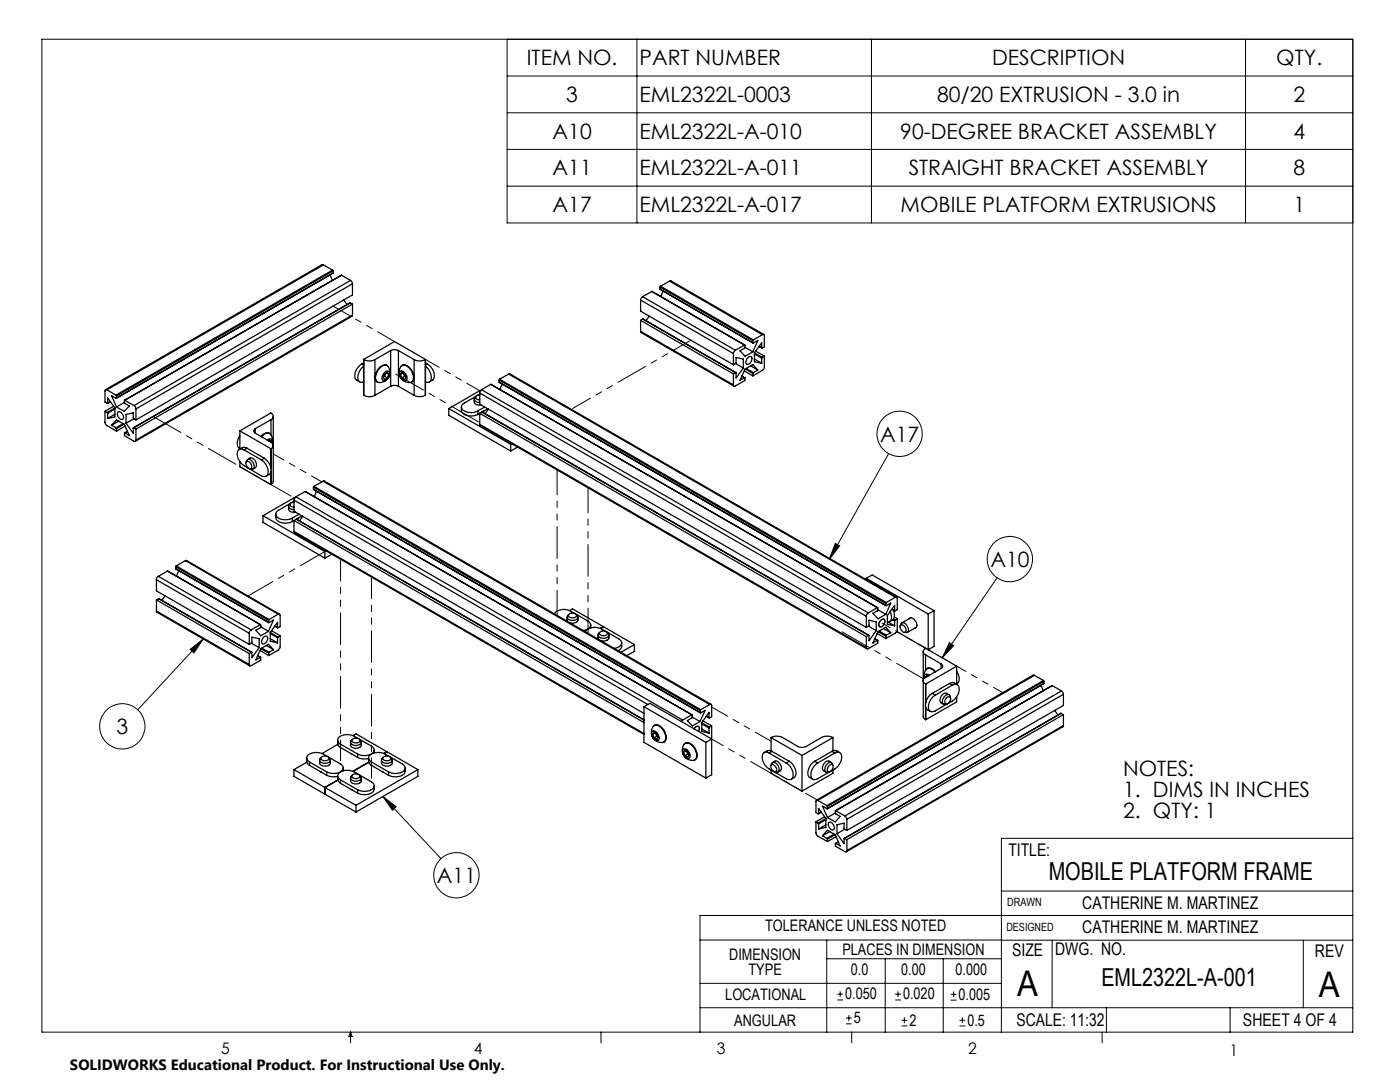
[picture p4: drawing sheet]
<svg xmlns="http://www.w3.org/2000/svg" width="279mm" height="216mm" viewBox="0 0 279 216" stroke-linecap="round" stroke-linejoin="round" font-family="sans-serif">
<g fill="none" stroke="#000" stroke-width=".2">
<path d="M8.4 7.8h261.6v198.2h-261.6zM101.2 7.8v36.7h168.8M101.2 15.2h168.8M127.1 7.8v36.7M173.9 7.8v36.7M248.6 7.8v36.7M101.2 22.5h168.8M101.2 29.8h168.8M101.2 37.1h168.8M177.3 90.5l-11.8 21.1M166.7 108.4l.9 .5-2.1 2.7zM199 115.3l-11 16"/>
<path d="M38 129.6l2.6-2.1-1.9 2.8zM40.6 127.5l-13.1 14.1M189.5 128.2l.8 .6-2.3 2.5zM76.4 158.9l2.7 2.1-.8 .7zM76.4 158.9l11.6 12.4M199.8 177.8h70.2M270 167.3h-70.2v38.7M139.7 187.6h60.2M139.7 196.2h60.1M165 187.6v18.4M165 191.3h34.8M167.1 199.5h1.1"/>
<path d="M167.1 198.4h1.1M167.7 197.8v1.1M176.7 191.3v14.7M178.6 199.5h1.2M178.6 198.4h1.2M179.2 197.8v1.1M188.2 191.3v14.7M189.7 199.6h1.2M189.7 198.4h1.2M190.3 197.8v1.2M199.8 187.6h70.2M210 187.6v13.5"/>
<path d="M260.1 187.6v13.5M270 182.7h-130.3v23.3M70 206v2.1M70 206l.3 .8h-.7zM119.9 206v2.1M139.7 201.1h130.3M168.8 204.3h1.2M168.8 203.1h1.2M169.4 202.6v1.1M170 206v2.1M179.9 204.7h1.2M179.9 203.6h1.2"/>
<path d="M180.5 203v1.2M191.5 204.7h1.2M191.5 203.6h1.2M192.1 203v1.2M220 206v2.1M220.8 201.1v4.9M245.5 201.1v4.9"/>
<circle cx="179.6" cy="86.6" r="4.5"/>
<circle cx="201.5" cy="111.6" r="4.5"/>
<circle cx="24.4" cy="144.9" r="4.5"/>
<circle cx="91.1" cy="174.6" r="4.5"/>
</g>
<path d="M189.5 128.2l.8 .6-2.3 2.5zM166.7 108.4l.9 .5-2.1 2.7zM76.4 158.9l2.7 2.1-.8 .7zM38 129.6l2.6-2.1-1.9 2.8z" fill="#000"/>
<g fill="none" stroke="#000" stroke-width=".25">
<path d="M64.6 52.8h-.3l-43.2 25M64.6 52.8l-43.3 25M64.6 52.8l1.8 1.1M65.9 54.9l.4 1M66.4 53.9l.1 .1M66.4 53.9l-43.3 24.9M66.5 54.5l-43.3 25M66.5 54l-43.3 25M66.5 54v.5M66.5 54.5l-43.3 24.9M68.2 54.9l-43.3 25M68.2 54.9l1.8 1.1"/>
<path d="M68.6 59.9l.7 .8M70 56l.3 .6M70 56l-43.3 24.9M70.3 56.6l-43.2 25M70.3 56.6v2.2l-43.2 25M127.8 59.9l18.6 10.7M127.8 59.9v2.2l18.6 10.7M128.2 59.2l-.2 .3-.2 .4M128.2 59.2l18.6 10.7M130.1 58.2l18.5 10.6M130.1 58.2l-1.9 1M130.1 58.2l18.5 10.7"/>
<path d="M131.7 57.7l18.6 10.7M131.7 57.3l18.5 10.7M131.7 57.7l18.5 10.7M131.7 57.3v.4M131.8 57.1l-.1 .2M131.8 57.1l18.6 10.7M132.3 58.1l-.4 1.1M133.6 56.1h.3l18.5 10.6M133.6 56.1l18.6 10.7M133.6 56.1l-1.8 1M21.3 77.8a.24 .24 0 0 0-.2 0 .24 .24 0 0 0-.1 .2v2.2l.5 .2M21.3 77.8l1.8 1"/>
<path d="M23.1 78.8l.1 .2M23.2 79.4l-.1 .1-.8-.5 .9 2.2M23.2 79v.4M24.9 79.9v.6l.9 .5-1 1.1-1.6-.9M24.9 79.9l1.8 1M69.9 60.4l-43.3 25M69.9 60.4l-43.2 25M69.9 60.4l.4 .3M70.3 62.9l-.1 .2-43.2 25M70.3 60.7v2.2M70.3 62.9l-43.2 24.9M70.3 60.7l-43.2 24.9"/>
<path d="M72.2 72.6a2.56 2.56 0 0 0-1.2 3.1l.8 .5M72.2 72.6l.4 .2M72.6 73.1a2.6 2.6 0 0 0-1 2.9 .75 .75 0 0 0 1 .2M72.6 72.4l-.4 .2M72.6 71.7v.1M72.6 71.7l6.1-3.5 6.2 3.5M72.6 71.7v7.2M72.6 71.8a2.33 2.33 0 0 0 2.2 0M72.6 78.9a2.33 2.33 0 0 0 2.2 0M72.6 71.8v7.1M74.8 71.8v7.1M76 73.3a1.03 1.03 0 0 1 1.2-.4 1.03 1.03 0 0 1 .6 1.2 1.97 1.97 0 0 1-2.4 2.1 1.57 1.57 0 0 1 0-2.2z"/>
<path d="M76.6 74.5a.63 .63 0 0 1 1.1-.2 1.25 1.25 0 0 1-1.3 1.6 1.08 1.08 0 0 1 .2-1.4zM76.8 75.1l-.3 .1M76.8 75.1l.5 .3M77 74.5l-.2 .6M77.1 74.4l.5 .3M77.3 73a1.32 1.32 0 0 0-1.8 .6 2 2 0 0 0-.3 2.6h.2M77.6 74.7l-.3-.4-.6 .3-.3 .7 .3 .4 .6-.3M77.6 74.7l-.3 .7M78 70a1.8 1.8 0 0 1 1.5 0M78 77.1a1.8 1.8 0 0 1 1.5 0M78 70l-3.2 1.8M78 70v7.1"/>
<path d="M78 77.1l-3.2 1.8M79.5 70l3.2 1.8M79.5 77.1l3.2 1.8M79.5 70v7.1M79.9 74.1a1.26 1.26 0 0 1 1.2 1.8 1.24 1.24 0 0 1-1.2-1.8zM79.9 74.7l.3-.4 .6 .3 .2 .7-.2 .4-.6-.3M79.9 74.7l.3 .7M80 73.1a1.19 1.19 0 0 1 1.8 .5l.3 .4a1.57 1.57 0 0 1 0 2.2 2.01 2.01 0 0 1-2.1-.8 2.01 2.01 0 0 1 0-2.3zM80.2 73a1.32 1.32 0 0 1 1.8 .6 2 2 0 0 1 .2 2.6h-.1M80.4 74.4l-.5 .3M80.5 74.5l.3 .6M80.8 75.1l.2 .1"/>
<path d="M80.8 75.1l-.6 .3M82.7 71.8a2.33 2.33 0 0 0 2.2 0M82.7 78.9a2.33 2.33 0 0 0 2.2 0M82.7 71.8v7.1M84.9 71.8v7.1M84.9 73.1a2.6 2.6 0 0 1 1 2.9 .75 .75 0 0 1-1 .2M84.9 72.4l.4 .2M84.9 71.7v.1M84.9 71.7v7.2M85.3 72.6a2.56 2.56 0 0 1 1.2 3.1l-.8 .5M85.3 72.6l-.4 .2M94.7 79.7a1.01 1.01 0 0 0 .3 1 1.01 1.01 0 0 0 1.1 .1"/>
<path d="M95 79.1l-.3 .5a.86 .86 0 0 0 1 .7M95 79.1l-2.4 1.3a.82 .82 0 0 0-.5 .8 .82 .82 0 0 0 .5 .8 2.86 2.86 0 0 0 2.8 0M95.7 78.8l-.5 .1-.3 .3a.66 .66 0 0 0 .8 .6M95.7 78.6l-.4 .3M95.7 78.4l77.2 44.6M95.7 78.4v2.2l77.2 44.6M95.8 78h-.1l-6.1 3.5M96.1 77.8l-.3 .3-.1 .3M96.1 77.8l77.2 44.5M97.9 76.7l77.3 44.5M97.9 76.7l-1.8 1.1M97.9 76.7l77.2 44.5"/>
<path d="M99.6 76.2l77.2 44.7M99.6 75.8l77.2 44.6M99.6 76.2l77.2 44.6M99.6 75.8v.4M99.7 75.7l-.1 .1M99.7 75.7l77.2 44.5M100.2 76.7l-.5 1M101.5 74.6h.2l77.3 44.6M101.5 74.6l77.2 44.6M101.5 74.6l-1.8 1.1M127.8 66.1l.2 .3 18.5 10.6M127.8 63.9v2.2"/>
<path d="M127.8 66.1l18.6 10.7M127.8 63.9l18.6 10.7M128.3 63.7l18.6 10.7M128.3 63.7l-.5 .2M128.3 63.7l18.5 10.7M129.6 63.1l-.7 .9M146.4 72.8l.5-.3v-1.2l1.4 .3v1.8M146.4 70.6v2.2M146.4 74.6v2.2M146.8 69.9l-.3 .3-.1 .4M146.8 72.5l1.5 .9M146.8 74.4h.1"/>
<path d="M146.8 74.4l-.4 .2M148.1 75l.5 .4M148.1 75.1l.5 .3M148.3 73.4l-1.4 2v-1M148.5 74l1.7 1M148.6 75.4l.1 .5-1.9 1.1a.23 .23 0 0 1-.3 .1 .23 .23 0 0 1-.1-.3M148.6 68.9l.1 .4M148.6 68.9l-1.8 1M148.7 69.3l-1 .7 1 1.1 1.5-.9M148.7 69.3l1.5 .9M148.7 73.6l1.5 .9M148.9 73.5l1.5 .9"/>
<path d="M149.2 71.4l.3-.2h.4a1.01 1.01 0 0 1-.9 1.5 .86 .86 0 0 1 .2-1.3zM149.8 73l1.4 .8M150.2 68.4l1-.5-1 2.3M150.2 68v.4M150.2 74.5v.5M150.4 74.4l-.2 .1M150.4 67.8l-.2 .2M150.6 70.4v1.8l1.4 .3M150.6 71.6l1.4 .9M150.6 70.4l1.5 .9M150.6 70.6l1.4 .9M150.8 70.1l1.7 .9"/>
<path d="M151.2 73.8l-.8 .6M151.2 73.8l-1-1.1-1.5 1-1 2.2 .9-.5M151.5 69.1l.5 .4M151.5 69.1l.5 .3M152 69.4v-1l-1.4 2M152 71.5v1M152.1 71.3l-.1 .2M152.2 66.8a.23 .23 0 0 1 .2-.1 .23 .23 0 0 1 .1 .3v2.2l-.5 .2M152.2 66.8l-1.8 1M152.5 71l-.1 2.6-2.2 1.4M152.5 71l-.4 .3M21 82.1l.1 2.5 2.1 1.4"/>
<path d="M21 82.1l.4 .2M21.4 82.3l.1 .2M21.5 80.4l.5-.2-.6 .3M21.5 80.4v-1l1.4 2v1.8l-1.4 .3M21.5 82.5v1M22.3 84.8l.9-1 1.6 .9 1 2.2-.9-.5M22.3 84.8l.8 .6M22.7 81.1l-1.7 1M22.9 82.7l-1.4 .8M22.9 81.6l-1.4 .9M22.9 81.4l-1.5 .9M23.1 85.4l.1 .1"/>
<path d="M23.2 85.5v.5M23.6 82.2a1.02 1.02 0 0 1 .9 1.5 1.01 1.01 0 0 1-.9-1.5zM23.7 84l-1.4 .8M24.6 84.5l-1.5 .9M24.8 84.6l-1.6 .9M24.8 80.3l-1.6 .9M24.9 86.4l.5-.4-.5 .4M24.9 86.4l-.1 .5 1.9 1.2a.25 .25 0 0 0 .3 0 .25 .25 0 0 0 .1-.3M25 85l-1.8 1M25.2 84.5l1.4 2 .1-1.1M26.7 85.4l.4 .2M26.7 83.6l-1.5 .9"/>
<path d="M26.7 80.9l.3 .3 .1 .4M27.1 83.8l-.5-.3v-1.1l-1.4 .3v1.8M27.1 81.6v2.2M27.1 85.6v2.2M47.9 87a1.69 1.69 0 0 0 0 2.5M47.9 86l6.1 3.5M47.9 92.1v1l6.1 3.6M47.9 86v3.6M48.7 89.8a.83 .83 0 0 0-1-.1 .83 .83 0 0 0-.4 .9 3.2 3.2 0 0 0 2.2 2.8M48.7 89.8l3.4 2M49.1 92.3l.3-.6a1.18 1.18 0 0 1 1.3 1.4l-.1 .5h-.8M49.2 92.1a.95 .95 0 0 1 .9 1.4 .95 .95 0 0 1-.9-1.4z"/>
<path d="M49.3 89.4a1.21 1.21 0 0 0-1.6 .3M49.3 89.4l-.6 .4M49.3 89.4l3.4 2M49.4 91.7a1.1 1.1 0 0 1 1.3-.1 1.1 1.1 0 0 1 .5 1.2l-.2 .5-.5 .3M50.9 85.5a.46 .46 0 0 0-.3 .5 .46 .46 0 0 0 .3 .4M50.9 86.4l3.2 1.8M50.9 85.5v.9M52.1 91.8a2.62 2.62 0 0 1 1.2 3 .87 .87 0 0 1-1.2 .1l-2.3-1.3M52.2 87.1a1.49 1.49 0 0 1 1.6-.6l.5 .8v1.1a.55 .55 0 0 0-.6-.8l-.4 .2M52.7 91.4a2.56 2.56 0 0 1 1.2 3.1l-.8 .5M52.7 91.4l-.6 .4M53.6 87.9l.2-.1 .3 .4"/>
<path d="M53.8 86.5a1.21 1.21 0 0 0-1.7 .6M54 89.5h.1M54 89.5v3.8M54 94.2v2.5M54.1 83.7a.71 .71 0 0 0 .4-.6 .71 .71 0 0 0-.5-.7l-6.1 3.6M54.1 88.2a.69 .69 0 0 1 .4 .7 .69 .69 0 0 1-.4 .6M54.1 83.7l-3.2 1.8M54.1 96.7h-.1M54.1 83.7v3.1M54.1 89.5v4.1M54.1 94v2.7M54.1 88.2h.1"/>
<path d="M54.5 83.1v12.9l-.1 .3-.3 .4M58.7 99.8v2.2l69.8 40.3M58.7 99.8l70.6 40.8M58.8 99.4l-.1-.1-6.2 3.6M59.1 99.1l-.4 .7M59.1 99.1l77.1 44.6M60.9 98.1l77.2 44.5M60.9 98.1l-1.8 1M60.9 98.1l77.1 44.5M62.5 97.6l.1 .1M62.5 97.6l77.3 44.6M62.5 97.2l77.2 44.6"/>
<path d="M62.5 97.2v.4M62.7 97l-.2 .2M62.7 97l77.1 44.6M63.2 98l-.5 1.1M64.5 96h.2l77.2 44.5M64.5 96l77.1 44.6M64.5 96l-1.8 1M89.6 81.5l12.3 7.2M89.6 81.5v1.4l12.3 7.1M92.1 81.2a1.39 1.39 0 0 0 1.4 1.8h1l.9-.3M95.4 82v.7M95.7 84.7l.1 .2 77.2 44.6"/>
<path d="M95.7 82.5l-.3 .2M95.7 82.5v2.2M95.7 84.7l77.2 44.5M95.7 82.5l77.2 44.5M96.2 82.2l77.2 44.6M96.2 82.2l-.5 .3M96.2 82.2l77.1 44.6M96.7 82l-.3 .1M96.7 81.2l-1.3 .8M97.3 81.6l-1.1 .6M97.5 81.6l-.7 1M101.9 88.7v1.3"/>
<path d="M102.1 88.5l-.2 .2M103.3 89.2l-1.4 .8M31.2 115.7l18.5 10.7M31.2 115.7v2.2l18.5 10.7M31.2 119.7v2.2M31.2 119.7l18.5 10.7M31.6 115l-.2 .2-.2 .5M31.6 115l18.5 10.7M31.6 119.5h.1M31.6 119.5l18.6 10.6M31.6 119.5l-.4 .2M32.9 118.9l-.6 .9"/>
<path d="M33.4 113.9h.1M33.4 113.9l18.6 10.7M33.4 113.9l-1.8 1.1M35.1 113.5l18.5 10.7M35.1 113.1l18.5 10.7M35.1 113.1v.4M35.2 112.9l-.1 .2M35.2 112.9l18.5 10.7M35.7 113.9l-.5 1M37 111.9l.2-.1 18.6 10.8M37 111.9l18.5 10.7M37 111.9l-1.8 1"/>
<path d="M52.5 102.9l12.3 7.2M52.5 102.9v1.3l12.3 7.2M55 102.6a1.39 1.39 0 0 0 1.5 1.8h1l.8-.3M57.6 101a1.01 1.01 0 0 0 .3 1.1 1.01 1.01 0 0 0 1.1 .1M57.9 100.5l-.3 .5a.8 .8 0 0 0 1.1 .7M58 100.4l-2.4 1.4a.92 .92 0 0 0-.5 1.1 .92 .92 0 0 0 .9 .7l1.5 .1 .8-.3M58.3 103.4v.7M58.7 100.2a.61 .61 0 0 0-.8 .6l.1 .2 .7 .2M58.7 106v.3l69.8 40.2M58.7 103.9v2.1M58.7 100l-.5 .3M58.7 103.9l-.4 .2"/>
<path d="M58.7 103.9l69.8 40.3M58.7 106l69.8 40.4M59.1 103.6l69.4 40M59.1 103.6l-.4 .3M59.1 103.6l69.4 40.1M59.6 103.3l-.2 .2M59.7 102.6l-1.4 .8M60.3 102.9l-1.1 .7M60.4 103l-.6 .9M64.8 110.1v1.3M65.1 109.9l-.3 .2M66.3 110.6l-1.5 .8"/>
<path d="M172.9 115.4v.2M172.9 115.4l12.3 7.1M172.9 115.4l1.2-.7 12.3 7.1M178.7 119.2a.25 .25 0 0 1 .3 0 .25 .25 0 0 1 .1 .2v2.2l-.5 .3-.1-.1M178.7 119.2l-1.8 1M31.2 121.9l.1 .3 18.5 10.7M31.2 121.9l18.5 10.7M49.7 126.4v2.2M49.7 130.4v2.2M50.1 125.7l-.4 .5v.2M50.1 128.3l1.6 .9M50.2 128.3l.1-1.2 1.4 .4v1.7"/>
<path d="M50.2 128.3l-.5 .3M51.4 130.9l.5 .3M51.4 130.8l.6 .4M51.7 129.2l-1.4 2v-1l-.6 .2M51.9 129.8l1.7 1M51.9 131.2l.1 .5-1.9 1.1a.23 .23 0 0 1-.2 .1 .23 .23 0 0 1-.2-.3M52 125.1l-.1-.5-1.8 1.1M52 125.1l-1 .7 1 1.1 1.6-.9M52 125.1l1.6 .9M52.1 129.4l1.5 .9M52.2 129.3l1.5 .8M52.6 127.2l.5-.3 .2 .1a1.02 1.02 0 0 1-.9 1.5 .94 .94 0 0 1 .2-1.3z"/>
<path d="M53.2 128.8l1.4 .8M53.6 124.2l1-.5-1 2.3M53.6 123.8v.4M53.6 130.3v.5M53.7 130.1l-.1 .2M53.7 123.6l-.1 .2M53.9 126.2v1.8l1.5 .3M53.9 127.5l1.5 .8M53.9 126.2l1.6 .9M53.9 126.4l1.5 .8M54.2 125.8l1.7 1.1M54.6 129.6l-.9 .5"/>
<path d="M54.6 129.6l-1-1-1.6 .8-1 2.3 .9-.5M55.4 125.2l-.6-.3 .6 .4M55.4 125.2v-1l-1.5 2M55.4 127.2v1.1M55.5 127.1l-.1 .1M55.5 122.6l.2-.1 .2 .3v2.2l-.5 .2M55.5 122.6l-1.8 1M55.9 126.9l-.1 2.4-.3 .4-1.9 1.1M55.9 126.9l-.4 .2M113.2 123.2l.1 .8M113.5 122.6l-.3 .3a.71 .71 0 0 0 .2 .7 .71 .71 0 0 0 .8 .2 .77 .77 0 0 0 .8-.1 .77 .77 0 0 0 .3-.8l-.3-.3M113.5 122.6a.99 .99 0 0 1 1.6 .3 .95 .95 0 0 1-1.7-.1z"/>
<path d="M113.7 121.8l.6-.3 12.3 7.1M114.7 122.4a2.76 2.76 0 0 0-4.1 .1M115 122.6l2.3 1.3a.92 .92 0 0 1 .6 1.1 .92 .92 0 0 1-1 .7l-.5 .1M115.4 123.2a.89 .89 0 0 1-.4 1l-.7 .2-.5-.1M117.9 124.7v.6M119.3 126.8l.2 .8M119.7 126.2l-.3 .3a.71 .71 0 0 0 .2 .7 .71 .71 0 0 0 .7 .2 .77 .77 0 0 0 .9-.1 .77 .77 0 0 0 .2-.8l-.2-.3M119.7 126.2a.99 .99 0 0 1 1.5 .2 .95 .95 0 0 1-1.6-.1zM120.4 125.1l-.6 .3M120.9 126a2.84 2.84 0 0 0-4.1 0M121.1 126.1l2.4 1.4a.92 .92 0 0 1 .6 1 .92 .92 0 0 1-1 .8l-.5 .1M121.5 126.8a.89 .89 0 0 1-.3 .9l-.7 .2-.6-.1"/>
<path d="M124.1 128.3l-.1 1-.6 .5M126.6 128.6v1.4l-1.5 .8M126.6 128.6l-2.7 1.5M172.9 123v2.2M172.9 127v2.2M173.3 122.3l-.3 .3-.1 .4M173.3 124.9l.1-1.1 1.5 .3v1.7M173.3 124.9l-.4 .3M173.3 126.8l-.4 .2M173.3 125l1.6 .8M174.9 125.8l-1.5 2v-1h-.1M175 126.4l1.8 1"/>
<path d="M175.1 121.2h.1v.5M175.1 127.8h.1v.5l-1.9 1.1a.23 .23 0 0 1-.3 .1 .23 .23 0 0 1-.1-.3M175.1 127.8l-.5-.3 .6 .3M175.1 121.2l-1.8 1.1M175.2 121.7l-.1 .2-.9 .5 1 1.1 1.6-.9M175.2 121.7l1.6 .9M175.2 126l1.6-.8 1 1.1M175.2 126l-1 2.3 .9-.5M175.2 126l1.6 .9M175.4 125.9l1.5 .9M175.8 123.8l.4-.3 .2 .1a1.02 1.02 0 0 1-.9 1.5 .91 .91 0 0 1 .3-1.3zM176.3 125.4l1.5 .9"/>
<path d="M176.8 120.8l.1 .1 .9-.6-1 2.3M176.8 120.4v.4M176.8 126.9v.5M176.9 120.2l-.1 .2M176.9 126.8l-.1 .1M177.3 124.1l1.2 .8M177.7 122l.1 .3a1.53 1.53 0 0 1-.3 1.8h-.4M177.8 126.3l-.9 .5M178.1 121.4v.1a1.73 1.73 0 0 1 0 2.2l-.6 .4M178.2 121.6l.3 .2M178.2 123.7l.3 .2M178.2 121.7l.4 .2"/>
<path d="M178.3 123.5l.3 .2M178.5 123.1l.6 .3M178.5 121.8v-1l-1.4 2v1.8l1.4 .3M178.5 123.9v1M178.6 123.7l-.1 .2M179 126l11.9 6.9M179.1 123.4l-.1 2.6-.3 .3-1.9 1.1M179.1 123.4l-.5 .3M179.7 124.8l.1-.3a.77 .77 0 0 1 .8-.2 .77 .77 0 0 1 .5 .7 .75 .75 0 0 1-.2 1.2h-.5M179.8 124.7a.95 .95 0 0 1 .9 1.5 .97 .97 0 0 1-.9-1.5zM181.4 123.5v-.1a.92 .92 0 0 1 1.4 .7 .74 .74 0 0 1-.3 1.3M181.8 123.3l-1.8 1"/>
<path d="M182.9 125.1l-1.8 1.1M184.3 130v13.1l.4 .5M184.7 135.2h.1M184.7 135.2a.67 .67 0 0 0-.4 .6 .67 .67 0 0 0 .4 .7M184.7 136.5h.1M184.7 130.7l3.1 1.8M184.7 130.7v3.1M184.7 136.5v4M184.7 129.4a.68 .68 0 0 0-.5 .6 .68 .68 0 0 0 .5 .7M184.7 136.5v3.7M185 134.8l.2 .1-.5 .3zM185 133.4a1.29 1.29 0 0 1 1.7 .6"/>
<path d="M186.1 138.4a2.62 2.62 0 0 0-1.2 3l.8 .6M186.1 138.4l.6 .3M186.4 121.8l-1.2 .7M186.4 121.8v7.2l-1.2 .6v-7.1M186.6 134.1a1.12 1.12 0 0 0-2-.3l-.2 .7 .1 .8a.52 .52 0 0 1 0-.6 .52 .52 0 0 1 .6-.2l.4 .3M186.7 138.7a2.56 2.56 0 0 0-1.2 3 .87 .87 0 0 0 1.2 .2l2.3-1.4M187.8 132.5a.49 .49 0 0 1 .3 .4 .49 .49 0 0 1-.3 .5M187.8 133.4l-3.1 1.8M187.8 132.5v.9M189.1 139.1l.4-.1a.97 .97 0 0 1-.7 1.5 .93 .93 0 0 1 .3-1.4zM189.4 138.6l-.5-.2a1.22 1.22 0 0 0-1.1 1.8l.5 .3M189.5 136.4a1.21 1.21 0 0 1 1.5 .2"/>
<path d="M189.5 136.4l.6 .3M189.5 136.4l-3.4 2M189.7 139.2l-.3-.6a1.26 1.26 0 0 0-1.2 1.9h.7M190.1 136.7a.91 .91 0 0 1 1.1 .1 .91 .91 0 0 1 .2 1.1l-.4 1a3.2 3.2 0 0 1-1.7 1.4M190.1 136.7l-3.4 2M190.9 133.9l.1 .2a1.58 1.58 0 0 1-.1 2.3M190.9 132.9l-6.2 3.6M190.9 132.9v3.7M190.9 139.1v1l-6.2 3.5M206.4 134.8l-.2-.1-43.3 25M206.4 134.8l-43.2 24.9M206.4 134.8l1.8 1"/>
<path d="M207.8 136.8l.4 1M208.2 135.8l.2 .2M208.2 135.8l-43.2 25M208.4 136.4l-43.3 25M208.4 136l-43.3 24.9M208.4 136v.4M208.4 136.4l-43.3 24.9M210 136.8l-43.3 24.9M210 136.8l-43.2 25M210 136.8l1.8 1.1M211.8 137.9l.4 .6M211.8 137.9l-43.2 24.9"/>
<path d="M212.2 138.5l-43.2 25M212.2 138.5v2.3l-43.2 24.9M58.7 153.6l6.1 3.5M58.7 153.6v1.3l6.1 3.6M61.2 151.2l.1 1 .5 .5M61.2 152.1l-2.5 1.5M61.8 152l3.4 2M61.8 152v.7M61.8 152.7l3.4 2M63.8 151.7a1.11 1.11 0 0 0 .6 1.1 1.11 1.11 0 0 0 1.2-.1l.3-.4v-.6M63.9 154l.3 .1M64.1 151.1a1.03 1.03 0 0 1 1.6 .2 .98 .98 0 0 1-1.7 0z"/>
<path d="M64.1 151.1a.65 .65 0 0 0-.2 .8 1.41 1.41 0 0 0 2-.1v-.4l-.3-.3M64.8 157.1v1.4M64.8 158.5l6.2 3.5M64.8 157.1l6.2 3.6M65.2 154.7l.9 .3 1.3-.1M65.2 154v.7M65.3 150.9a2.93 2.93 0 0 0-4 .1 .85 .85 0 0 0 .5 1M65.5 151.1l2.4 1.3a.92 .92 0 0 1 .6 1.1 .92 .92 0 0 1-.9 .7l-1.5 .1-.9-.3M67.4 147.7a1.21 1.21 0 0 0 .5 1.5M67.4 154.8l.1 1 .4 .5M67.4 155.6l-2.6 1.5M67.4 148.5l-3.1 1.9"/>
<path d="M67.9 155.6l3.5 2M67.9 156.3l3.5 2M67.9 148.5l3.5 2M67.9 148.5v.7M67.9 155.6v.7M67.9 149.2l3.5 1.9M68.5 153.2v.6M70 148.1a1.11 1.11 0 0 0 .5 1.2 1.11 1.11 0 0 0 1.3-.2l.3-.4v-.6M70 155.3a1.11 1.11 0 0 0 .5 1.1 1.11 1.11 0 0 0 1.3-.2l.3-.3v-.6M70.1 157.5l.2 .2M70.1 150.4l.2 .1M70.3 154.7a1.03 1.03 0 0 1 1.6 .2 .98 .98 0 0 1-1.7 0z"/>
<path d="M70.3 154.7l-.3 .4a1.01 1.01 0 0 0 1.6 .7l.3-.2 .2-.4-.3-.5M70.3 147.6a.65 .65 0 0 0-.3 .8 1.41 1.41 0 0 0 2.1-.1l-.1-.5-.2-.2M70.3 147.5a.99 .99 0 0 1 1.6 .3 .95 .95 0 0 1-1.7-.1zM70.4 146.8l.6-.4 12.4 7.2M71.4 151.1l.8 .3h1.4M71.4 150.5v.6M71.4 157.6v.7M71.5 147.4a2.93 2.93 0 0 0-4 0 .88 .88 0 0 0 .4 1.1M71.5 154.5a2.93 2.93 0 0 0-4 0 .85 .85 0 0 0 .4 1.1M71.7 147.5l2.4 1.4a.92 .92 0 0 1 .6 1 .92 .92 0 0 1-1 .7l-1.5 .1-.8-.2M71.7 154.6l2.4 1.4a.92 .92 0 0 1 .6 1 .92 .92 0 0 1-1 .8l-1.5 .1-.8-.3M73.6 151.2v1l.5 .5"/>
<path d="M73.6 152.1l-3.2 1.8M74.1 152l3.4 2M74.1 152.7l3.4 2M74.1 152v.7M74.7 156.8a1.35 1.35 0 0 1-1.5 1.7h-1l-.8-.2M74.7 149.7v.5M76.1 151.7a1.11 1.11 0 0 0 .6 1.1 1.11 1.11 0 0 0 1.3-.1l.3-.4v-.6M76.3 154l.2 .1M76.4 151.1a.65 .65 0 0 0-.2 .8 1.41 1.41 0 0 0 2-.1v-.4l-.2-.3M76.5 151.1a.99 .99 0 0 1 1.5 .3 .95 .95 0 0 1-1.6-.1zM77.2 150l-.6 .4M77.5 154v.7"/>
<path d="M77.6 150.9a2.93 2.93 0 0 0-4 .1 .85 .85 0 0 0 .5 1M77.9 151.1l2.4 1.3a.92 .92 0 0 1 .5 1.1 .92 .92 0 0 1-.9 .7l-1.5 .1-.9-.3M80.9 153.2a1.35 1.35 0 0 1-1.5 1.8h-1l-.9-.3M83.4 153.6l-12.4 7.1M83.4 153.6v1.3l-12.4 7.1M128.5 141v7.1l12.4 7.2M128.5 141l12.4 7.1M128.5 141l1.2-.7 12.3 7.2M130.2 145.9a1.23 1.23 0 0 1 1.2 1.8 1.24 1.24 0 0 1-1.2-1.8zM130.2 146.5l.3-.4 .6 .3 .2 .7-.2 .4-.6-.3M130.2 146.5l.3 .7M130.4 145a1.19 1.19 0 0 1 1.8 .5 2 2 0 0 1 .3 2.6 1.99 1.99 0 0 1-2.2-.8 1.99 1.99 0 0 1 .1-2.3z"/>
<path d="M130.6 144.8a1.23 1.23 0 0 1 1.7 .6 2 2 0 0 1 .3 2.6l-.1 .1M130.7 146.2l-.5 .3M130.8 146.3l.3 .6M131.1 146.9l.2 .2M131.1 146.9l-.6 .3M136.2 143.7l-.2 .3M136.4 149.5a1.23 1.23 0 0 1 1.1 1.8 1.24 1.24 0 0 1-1.1-1.8zM136.4 150.1l.3-.4 .6 .3 .2 .7-.2 .4-.6-.3M136.4 150.1l.3 .7M136.5 148.5a1.19 1.19 0 0 1 1.9 .5l.2 .4a1.67 1.67 0 0 1 0 2.2 1.99 1.99 0 0 1-2.1-.8 1.99 1.99 0 0 1 0-2.3zM136.7 148.3a1.23 1.23 0 0 1 1.8 .7 2 2 0 0 1 .2 2.6h-.1M136.9 149.8l-.5 .3"/>
<path d="M137 149.9l.2 .6M137.2 150.5l.3 .1M137.2 150.5l-.5 .3M138 142.6h.1v.5M138 142.6l-1.8 1.1M138.1 143.1v.2l-.9 .5 1 1.1 1.5-.9M138.1 143.1l1.6 .9M138.5 145.5a.66 .66 0 0 1 1-.4l-.1 .8M139.7 141.8v.4h.1l.9-.5-1 2.3M139.8 141.6l-.1 .2M140.1 145.5l1.4 .8M140.1 144.4l1.4 .9"/>
<path d="M140.1 144.2l1.5 .9M140.3 143.8l1.7 1.1M140.9 148.1v7.2M141 142.9l.5 .4M141 142.9l.5 .3M141.5 143.2v-1l-1.4 2v1.7l1.4 .4M141.5 145.3v1M141.6 145.1l-.1 .2M141.6 140.6a.23 .23 0 0 1 .3-.1 .23 .23 0 0 1 .1 .3v2.2l-.4 .3-.1-.1M141.6 140.6l-1.8 1M142 144.9l-.1 2.5M142 147.5l-1.1 .6"/>
<path d="M142 147.5v7.1l-1.1 .7M142 144.9l-.4 .2M153.5 150.2a.85 .85 0 0 0-1 0 .85 .85 0 0 0-.4 .9l.1 .4a3.2 3.2 0 0 0 2.1 2.4M153.5 150.2l3.4 2.1M153.8 152.7l.2-.3a.8 .8 0 0 1 .8-.2 .8 .8 0 0 1 .5 .7 .81 .81 0 0 1-.2 1.2h-.5M153.9 147.2a2.38 2.38 0 0 1 2.2-.1l3.2 1.9a1.8 1.8 0 0 0 1.5 0l3.2-1.9a2.54 2.54 0 0 1 2.2 .1M153.9 153.6v.7l6.2 3.6M153.9 147.2l6.2 3.5M153.9 147.2v2.6M154 152.6a.92 .92 0 0 1 1 1.2l-.1 .2a.95 .95 0 0 1-.9-1.4zM154.1 149.9a1.21 1.21 0 0 0-1.6 .3M154.1 149.9l-.6 .3"/>
<path d="M154.1 149.9l3.4 2M154.2 152.2l.5-.3a1.29 1.29 0 0 1 1.1 1.9l-.5 .3M156.9 152.3a2.56 2.56 0 0 1 1.2 3 .87 .87 0 0 1-1.2 .1l-2.3-1.4M157.5 151.9a2.66 2.66 0 0 1 1.2 3.1l-.8 .5M157.5 151.9l-.6 .4M160.1 150.7v7.2M162.6 151.9a2.62 2.62 0 0 0-1.2 3.1l.8 .5M162.6 151.9l.6 .4M163.2 152.3a2.59 2.59 0 0 0-1.2 3 .83 .83 0 0 0 1.2 .1l2.4-1.4M163.2 159.7a.21 .21 0 0 0-.3 0 .21 .21 0 0 0-.1 .2v2.2l.6 .2M163.2 159.7l1.8 1.1M165.5 152.7l.5-.2a.88 .88 0 0 1-.4 1.5h-.4a1.01 1.01 0 0 1 .3-1.3z"/>
<path d="M165.9 152.2l-.4-.3a1.26 1.26 0 0 0-1.1 1.9l.4 .3M166 149.9a1.21 1.21 0 0 1 1.6 .3M166 149.9l.6 .3M166 149.9l-3.4 2M166.2 152.7l-.2-.5a1.24 1.24 0 0 0-1.2 1.8l.7 .1M166.2 147.2l-6.1 3.5M166.2 147.2v2.6M166.2 153.6v.7l-6.1 3.6M166.6 150.2a.91 .91 0 0 1 1.2 .1 .91 .91 0 0 1 .1 1.2l-.3 .9a3.2 3.2 0 0 1-1.8 1.5M166.6 150.2l-3.4 2.1M184.7 143.6h.1M184.7 141v2.6"/>
<path d="M184.7 141.2v2.4M210.5 141.7l.6 1M211.7 142.3h.1M211.8 142.3l-43.3 25M211.8 142.3l.4 .3M212.2 144.8v.2l-43.3 25M212.2 142.6v2.2M212.2 144.8l-43.2 24.9M212.2 142.6l-43.2 24.9M71 160.7v1.3M162.8 164l.1 2.4 .2 .4 2 1.1M162.8 164l.5 .2"/>
<path d="M163.3 164.2l.1 .2M163.4 162.3v-1l1.4 2v1.8l-1.4 .3M163.4 164.4v1M163.9 162l-.5 .3M163.9 162.1l-.6 .3M164.1 166.8l1-1.1 1.6 .9 1 2.2-.9-.5M164.1 166.8l.9 .5M164.6 163l-1.8 1M164.8 164.6l-1.4 .8M164.8 163.5l-1.4 .9M164.8 163.3l-1.5 .9M165 167.3l.1 .1"/>
<path d="M165 160.8l.1 .1M165.1 161.3l-.1 .1-.9-.5 1 2.2M165.1 160.9v.4M165.1 167.4v.5M165.5 164.1a1.01 1.01 0 0 1 .8 1.5 1.01 1.01 0 0 1-.8-1.5zM165.6 165.9l-1.5 .9M166.5 166.4l-1.5 .9M166.7 166.5l-1.6 .9M166.7 162.2l-1.6 .9M166.8 168.3l-.1 .5 1.9 1.1a.24 .24 0 0 0 .3 .1 .24 .24 0 0 0 .1-.3M166.8 161.8v.6l.9 .5-1 1.1-1.6-.9M166.8 161.8l1.8 1"/>
<path d="M166.9 166.9l-1.8 1M167 166.4l1.5 1.9v-1l.5 .2M167.3 168l-.6 .3M167.3 168l-.5 .3M168.6 165.5l-1.6 .9M168.6 162.8l.4 .7M169 165.7l-.5-.3v-1.1l-1.5 .3v1.8M169 163.5v2.2M169 167.5v2.2"/>
</g>
<path d="M175.4 124.7v-.3a.73 .73 0 0 1 .4-.7 .73 .73 0 0 1 .8 0 1.09 1.09 0 0 1-1 1.4l-.2-.4M138.5 145.4a.63 .63 0 0 1 1-.3l-.1 .8" fill="none" stroke="#000" stroke-width=".2" stroke-dasharray="6.3 1.3 1.3 1.3 1.3 1.3"/>
<path d="M142 147.5l21.1 12.1" fill="none" stroke="#000" stroke-width=".2" stroke-dasharray="6.3 1.3 1.3 1.3 1.3 1.3" stroke-dashoffset="3.7"/>
<path d="M176 124.3l8.8 5.1" fill="none" stroke="#000" stroke-width=".2" stroke-dasharray="6.3 1.3 1.3 1.3 1.3 1.3" stroke-dashoffset="4.5"/>
<path d="M190.9 132.9l9.2 5.3" fill="none" stroke="#000" stroke-width=".2" stroke-dasharray="6.3 1.3 1.3 1.3 1.3 1.3" stroke-dashoffset="4.2"/>
<path d="M95.9 78l-11-6.3" fill="none" stroke="#000" stroke-width=".2" stroke-dasharray="6.3 1.3 1.3 1.3 1.3 1.3" stroke-dashoffset="3.2"/>
<path d="M78.7 68.2l-12.2-7.1" fill="none" stroke="#000" stroke-width=".2" stroke-dasharray="6.3 1.3 1.3 1.3 1.3 1.3" stroke-dashoffset="2.4"/>
<path d="M58.8 99.4l-28.9-16.7" fill="none" stroke="#000" stroke-width=".2" stroke-dasharray="6.3 1.3 1.3 1.3 1.3 1.3" stroke-dashoffset="-.8"/>
<path d="M168.1 126.1l16.3 9.4" fill="none" stroke="#000" stroke-width=".2" stroke-dasharray="6.3 1.3 1.3 1.3 1.3 1.3" stroke-dashoffset=".1"/>
<path d="M142 141.1l11.9 6.8" fill="none" stroke="#000" stroke-width=".2" stroke-dasharray="6.3 1.3 1.3 1.3 1.3 1.3" stroke-dashoffset="2.7"/>
<path d="M95.7 84.3l-16.9-9.8" fill="none" stroke="#000" stroke-width=".2" stroke-dasharray="6.3 1.3 1.3 1.3 1.3 1.3" stroke-dashoffset="-.3"/>
<path d="M64.2 96.2l-9.6-5.6" fill="none" stroke="#000" stroke-width=".2" stroke-dasharray="6.3 1.3 1.3 1.3 1.3 1.3" stroke-dashoffset="4"/>
<path d="M114.3 81.5l23.6-13.6" fill="none" stroke="#000" stroke-width=".2" stroke-dasharray="6.3 1.3 1.3 1.3 1.3 1.3" stroke-dashoffset="2.2"/>
<path d="M64.9 110l-15.4 8.9" fill="none" stroke="#000" stroke-width=".2" stroke-dasharray="6.3 1.3 1.3 1.3 1.3 1.3" stroke-dashoffset=".7"/>
<path d="M111.2 93.7v29.1M117.4 97.3v29" fill="none" stroke="#000" stroke-width=".2" stroke-dasharray="6.3 1.3 1.3 1.3 1.3 1.3" stroke-dashoffset="1.4"/>
<path d="M68 111.8v40M74.1 115.4v39.9" fill="none" stroke="#000" stroke-width=".2" stroke-dasharray="6.3 1.3 1.3 1.3 1.3 1.3" stroke-dashoffset="2.3"/>
<g font-size="7.1">
<text x="203" y="198.7">A</text>
<text x="263.2" y="198.9">A</text>
</g>
<g font-size="4.9">
<text x="209.3" y="175.7">MOBILE PLATFORM FRAME</text>
<text x="219.8" y="196.7">EML2322L-A-001</text>
</g>
<g font-size="4.2">
<text x="105.1" y="13">ITEM NO.</text>
<text x="127.6" y="13">PART NUMBER</text>
<text x="198" y="13">DESCRIPTION</text>
<text x="254.7" y="13">QTY.</text>
<text x="113" y="20.3">3</text>
<text x="127.6" y="20.3">EML2322L-0003</text>
<text x="187" y="20.3">80/20 EXTRUSION - 3.0 in</text>
<text x="258.1" y="20.3">2</text>
<text x="110.3" y="27.7">A10</text>
<text x="127.6" y="27.7">EML2322L-A-010</text>
<text x="179.7" y="27.7">90-DEGREE BRACKET ASSEMBLY</text>
<text x="258.1" y="27.7">4</text>
<text x="110.3" y="35">A11</text>
<text x="127.6" y="35">EML2322L-A-011</text>
<text x="181.3" y="35">STRAIGHT BRACKET ASSEMBLY</text>
<text x="258.1" y="35">8</text>
<text x="110.3" y="42.3">A17</text>
<text x="127.6" y="42.3">EML2322L-A-017</text>
<text x="179.7" y="42.3">MOBILE PLATFORM EXTRUSIONS</text>
<text x="258.1" y="42.3">1</text>
<text x="175.6" y="88.1">A17</text>
<text x="197.6" y="113.1">A10</text>
<text x="23.3" y="146.5">3</text>
<text x="224.2" y="154.8">NOTES:</text>
<text x="224.2" y="158.9">1. DIMS IN INCHES</text>
<text x="224.2" y="163.1">2. QTY: 1</text>
<text x="87.2" y="176.2">A11</text>
</g>
<g font-size="3.5">
<text x="201.2" y="170.7">TITLE:</text>
<text x="216" y="181.4">CATHERINE M. MARTINEZ</text>
<text x="202" y="190.7">SIZE</text>
<text x="210.6" y="190.6">DWG. NO.</text>
<text x="216" y="186.2">CATHERINE M. MARTINEZ</text>
<text x="262.4" y="190.9">REV</text>
<text x="202.9" y="204.6">SCALE: 11:32</text>
<text x="248.1" y="204.6">SHEET 4 OF 4</text>
</g>
<g font-size="3.2">
<text x="152.7" y="185.7">TOLERANCE UNLESS NOTED</text>
<text x="145.5" y="191.5">DIMENSION</text>
<text x="168.1" y="190.5">PLACES IN DIMENSION</text>
<text x="149.4" y="194.6">TYPE</text>
<text x="169.8" y="194.6">0.0</text>
<text x="179.8" y="194.6">0.00</text>
<text x="190.7" y="194.6">0.000</text>
<text x="144.7" y="199.6">LOCATIONAL</text>
<text x="168.7" y="199.4">0.050</text>
<text x="180.2" y="199.4">0.020</text>
<text x="191.3" y="199.5">0.005</text>
<text x="146.5" y="204.6">ANGULAR</text>
<text x="170.4" y="204.2">5</text>
<text x="181.5" y="204.6">2</text>
<text x="193.1" y="204.6">0.5</text>
<text x="44.2" y="210.4">5</text>
<text x="94.6" y="210.3">4</text>
<text x="143.1" y="210.4">3</text>
<text x="193.2" y="210.3">2</text>
<text x="245.4" y="210.6">1</text>
</g>
<text font-size="3" x="14" y="213.5">SOLIDWORKS Educational Product. For Instructional Use Only.</text>
<g font-size="2.3">
<text x="200.8" y="185.7">DESIGNED</text>
<text x="201" y="180.9">DRAWN</text>
</g>
</svg>
